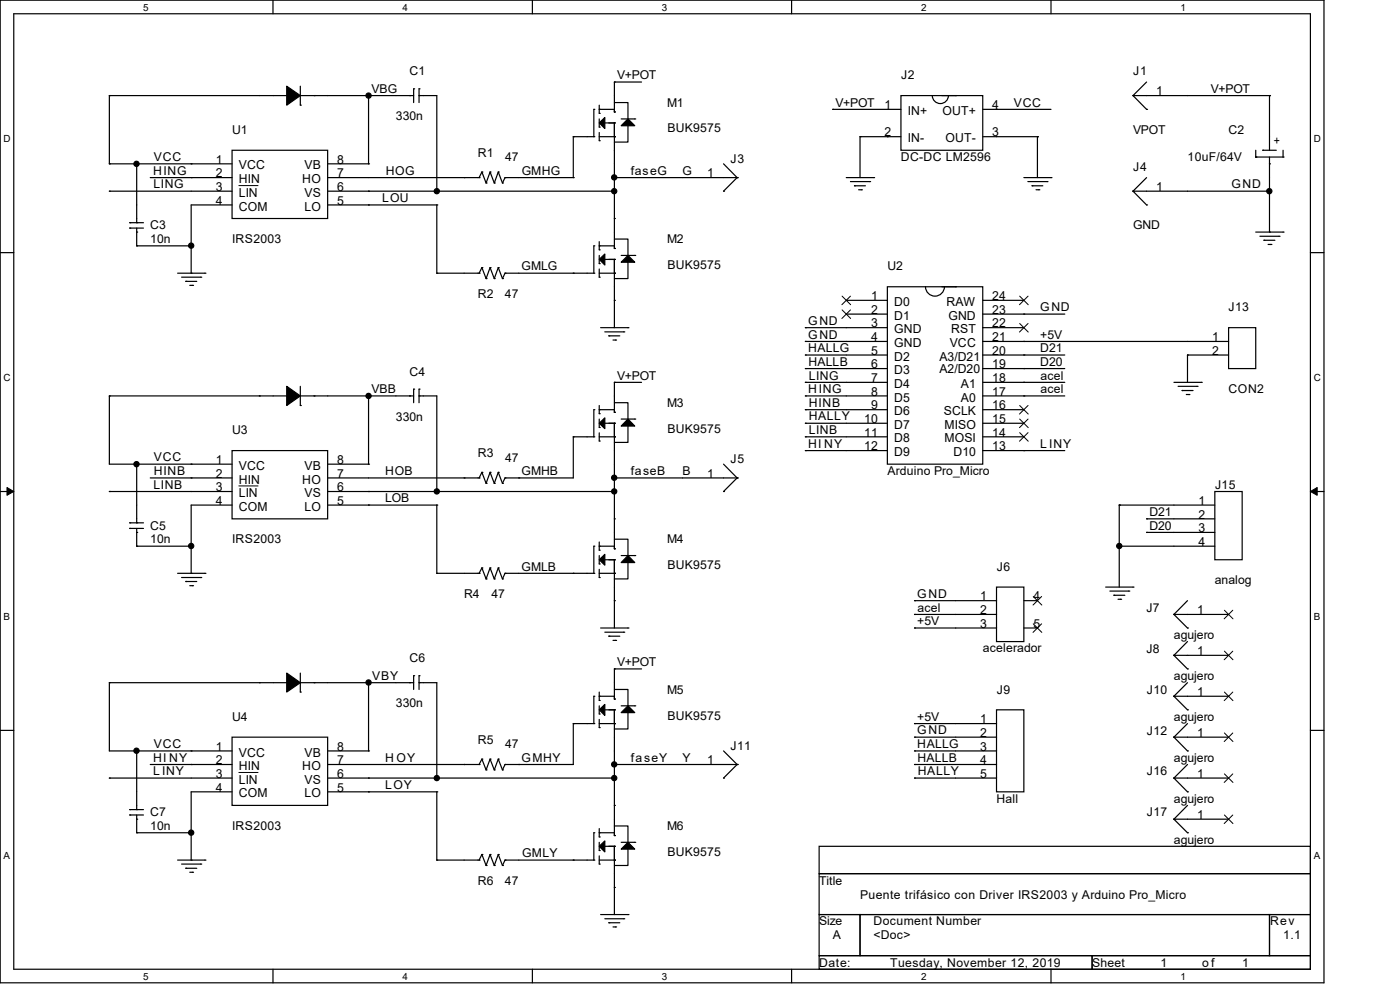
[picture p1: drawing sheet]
<svg xmlns="http://www.w3.org/2000/svg" width="297mm" height="210mm" viewBox="0 0 297 210" stroke-linecap="round" stroke-linejoin="round" font-family="sans-serif">
<path d="M0 0h280.9v208.5h-280.9zM2.9 2.9h275.1v202.7h-275.1z" fill="none" stroke="#000" stroke-width=".25"/>
<g fill="#fff">
<path d="M30.4 .3h1.1v2.4h-1.1z"/>
<path d="M30.4 205.9h1.1v2.3h-1.1z"/>
</g>
<path d="M57.9 0v2.9M57.9 205.6v2.9" fill="none" stroke="#000" stroke-width=".25"/>
<g fill="#fff">
<path d="M85.4 .3h1.1v2.4h-1.1z"/>
<path d="M85.4 205.9h1.1v2.3h-1.1z"/>
</g>
<path d="M112.9 0v2.9M112.9 205.6v2.9" fill="none" stroke="#000" stroke-width=".25"/>
<g fill="#fff">
<path d="M140.4 .3h1.2v2.4h-1.2z"/>
<path d="M140.4 205.9h1.2v2.3h-1.2z"/>
</g>
<path d="M167.9 0v2.9M167.9 205.6v2.9" fill="none" stroke="#000" stroke-width=".25"/>
<g fill="#fff">
<path d="M195.4 .3h1.2v2.4h-1.2z"/>
<path d="M195.4 205.9h1.2v2.3h-1.2z"/>
</g>
<path d="M223 0v2.9M223 205.6v2.9" fill="none" stroke="#000" stroke-width=".25"/>
<g fill="#fff">
<path d="M250.4 .3h1.2v2.4h-1.2z"/>
<path d="M250.4 205.9h1.2v2.3h-1.2z"/>
<path d="M.8 28.2h1.4v2.4h-1.4z"/>
<path d="M278.7 28.2h1.5v2.4h-1.5z"/>
<path d="M.8 78.9h1.4v2.3h-1.4z"/>
<path d="M278.7 78.9h1.5v2.3h-1.5z"/>
</g>
<path d="M0 53.6h2.9M278 53.6h2.9" fill="none" stroke="#000" stroke-width=".25"/>
<g fill="#fff">
<path d="M.8 129.6h1.3v2.3h-1.3z"/>
<path d="M278.7 129.6h1.4v2.3h-1.4z"/>
</g>
<path d="M0 104.3h2.9M278 104.3h2.9" fill="none" stroke="#000" stroke-width=".25"/>
<path d="M1.5 103.4l1.4 .9-1.4 .8zM278 104.3l1.4-.9v1.7z" fill="#000" stroke="#000" stroke-width=".21"/>
<g fill="#fff">
<path d="M.8 180.3h1.3v2.3h-1.3z"/>
<path d="M278.7 180.3h1.4v2.3h-1.4z"/>
</g>
<g fill="none" stroke="#000" stroke-width=".25">
<path d="M63.7 18.3v4M87.8 18.8h.1M87.8 18.8v3M88.9 18.8h.1M88.9 18.8v3M130.3 17.4h.1M130.3 17.4v5.8M130.3 17.4h5.8M243.2 17.4l-2.8 2.9M23.2 20.3h37.6M23.2 34.8h.1M23.2 20.3h.1"/>
<path d="M23.2 20.3v14.5M23.2 34.8h26M29 34.8h.1M29 34.8v12.4M31.9 37.7h17.3M40.6 34.8h.1M40.6 37.7h.1M49.2 31.9h20.3v14.5h-20.3zM60.8 20.3h.1M63.7 22.3h.1M63.7 20.3h24.1M66.6 20.3h.1"/>
<path d="M69.5 34.8h8.7M69.5 37.7h32.1M78.2 20.3h.1M78.2 34.8h.1M78.2 20.3v14.5M86.9 20.3h.1M88.9 20.3h3.8v20.3M88.9 20.3h.1M98.5 37.7h.1M101.6 37.7h.1M102.2 36.5h.1M102.2 36.5l.9 2.3"/>
<path d="M102.2 36.5l-.6 1.2M103.1 38.8h.1M104 36.5h.1M104 36.5l.9 2.3M104 36.5l-.9 2.3M104.9 38.8h.1M105.7 36.5h.1M105.7 36.5l.9 2.3M105.7 36.5l-.8 2.3M106.6 38.8h.1M107.1 37.7h.1M107.1 37.7h14.5"/>
<path d="M107.1 37.7l-.5 1.1M121.6 29h4.4M121.6 37.7h.1M121.6 29h.1M121.6 29v8.7M126 29h.1M126 23.2h.1M126 23.2v5.8M127.1 23.2h3.2M127.1 23.2h.1M127.1 24h.1M127.1 27h.1"/>
<path d="M127.1 29.8h.1M127.1 29h3.2M127.1 22.3v1.7M127.1 25.2v1.8M127.1 28.1v1.7M128.3 26.1h2M130.3 21.8h2.9v3.4M130.3 37.7h26.1M130.3 37.7h.1M130.3 23.7h.1M130.3 26.1h.1M130.3 29h.1"/>
<path d="M130.3 29v23.2M130.3 23.2v.5M130.3 26.1v2.9M131.8 25.2h2.9M133.2 26.7v3.4h-2.9M134.7 25.2h.1M153.5 34.8l2.9 2.9M156.4 37.7h.1M156.4 37.7l-2.9 2.9M176.7 23.2h.1M176.7 23.2h14.4M179.5 37.7h5.8"/>
<path d="M180.4 38.5h4.1M181.3 39.4h.1M181.3 39.4h2.3M182.5 29h.1M182.5 29h8.6M182.5 29v8.7M184.5 38.5h.1M185.3 37.7h.1M188.3 29h.1M191.1 20.3h17.4v11.6h-17.4zM197.8 20.3a1.71 1.71 0 0 0 1.7 1.7 1.71 1.71 0 0 0 1.7-1.7M199.8 20.3h2.9"/>
<path d="M202.7 20.3h.1M208.5 23.2h14.5M208.5 29h11.6M211.4 23.2h.1M217.2 37.7h5.8M218.1 38.5h4M218.9 39.4h2.3M218.9 39.4h.1M220.1 29h.1M220.1 29v8.7M222.1 38.5h.1M223 37.7h.1"/>
<path d="M240.4 20.3h.1M240.4 20.3l2.8 2.9M240.4 20.3h28.9M243.2 23.2h.1M243.2 37.7l-2.8 2.9M266.4 33.3h.1M266.4 31.9v1.4M266.4 33.3h5.8M267.9 31.9h.1M267.9 31.9h2.9M269.3 20.3h.1M269.3 34.8h.1"/>
<path d="M269.3 20.3v11.6M269.3 33.3v15.9M272.2 33.3h.1M272.2 31.9v1.4M23.2 40.6h26M23.2 40.6h.1M27.5 47.2h2.9M27.5 48.4h2.9M27.5 47.2h.1M27.5 48.4h.1M29 52.2h.1M29 49.2h.1"/>
<path d="M29 47.2h.1M29 48.4v3.8M29 52.2h11.6M37.7 58h5.8M38.5 58.8h4.1M39.4 59.7h2.3M39.4 59.7h.1M40.6 52.2h.1M40.6 58h.1M42.6 58.8h.1M43.5 58h.1M49.2 43.5h-8.6v14.5"/>
<path d="M69.5 40.6h60.8M69.5 43.5h23.2M78.2 40.6h.1M78.2 43.5h.1M92.7 58h.1M92.7 43.5h.1M92.7 40.6h.1M92.7 43.5v14.5M92.7 58h8.9M101.6 58h.1M102.2 56.8h.1M102.2 56.8l.9 2.3"/>
<path d="M102.2 56.8l-.6 1.2M103.1 59.1h.1M104 56.8h.1M104 56.8l.9 2.3M104 56.8l-.9 2.3M104.9 59.1h.1M105.7 56.8h.1M105.7 56.8l.9 2.3M105.7 56.8l-.8 2.3M106.6 59.1h.1M107.1 58h.1M107.1 58h18.9"/>
<path d="M107.1 58l-.5 1.1M121.6 58h.1M126 58h.1M126 52.2h.1M126 52.2v5.8M127.1 52.2h3.2M127.1 52.2h.1M127.1 53h.1M127.1 55.9h.1M127.1 58.8h.1M127.1 58h3.2M127.1 51.3v1.7"/>
<path d="M127.1 54.2v1.7M127.1 57.1v1.7M128.3 55h2M130.3 50.7h2.9v3.5M130.3 46.4h.1M130.3 40.6h.1M130.3 52.7h.1M130.3 55h.1M130.3 58h.1M130.3 58v11.5M130.3 52.2v.5M130.3 55v3"/>
<path d="M131.8 54.2h2.9M133.2 55.6v3.5h-2.9M134.7 54.2h.1M153.5 40.6h.1M182.2 40.3h.6M182.8 40.3h.1M219.8 40.3h.6M220.4 40.3h.1M240.4 40.6h.1M240.4 40.6l2.8 2.9M240.4 40.6h28.9M243.2 43.5h.1"/>
<path d="M266.4 49.2h5.8M267.3 50.1h4.1M268.1 51h2.4M268.1 51h.1M269 51.9h.6M269.3 40.6h.1M269.3 49.2h.1M269.6 51.9h.1M271.4 50.1h.1M272.2 49.2h.1M40.3 60.5h.6M40.9 60.5h.1"/>
<path d="M127.4 69.5h5.8M128.3 70.4h4M129.2 71.2h.1M129.2 71.2h2.3M130 72.1h.6M130.3 63.7h.1M130.6 72.1h.1M132.3 70.4h.1M133.2 69.5h.1M170.9 75.3h17.4M170.9 78.2h17.4M170.9 72.4h17.4"/>
<path d="M170.9 69.5h17.4M170.9 75.3h.1M170.9 78.2h.1M170.9 72.4h.1M170.9 69.5h.1M179.5 66.6h8.8M179.5 63.7h8.8M188.3 60.8h20.2v37.7h-20.2zM196.3 60.8a2.01 2.01 0 0 0 2.1 2 2.01 2.01 0 0 0 2-2M199.8 60.8h2.9M202.7 60.8h.1M208.5 75.3h17.4"/>
<path d="M208.5 78.2h17.4M208.5 72.4h52.1M208.5 66.6h17.4M208.5 69.5h8.7M208.5 63.7h8.7M217.2 78.2h.1M217.2 75.3h.1M217.2 72.4h.1M217.2 66.6h.1M251.9 75.3h8.7M251.9 75.3h.1M251.9 75.3v5.8"/>
<path d="M260.6 69.5h5.8v8.7h-5.8zM23.2 84h.1M23.2 84v14.5h26M23.2 84h37.6M29 98.5h.1M29 98.5v12.4M40.6 98.5h.1M49.2 95.6h20.3v14.5h-20.3zM55 84h.1M60.8 84h.1M63.7 86h.1M63.7 84h24.1"/>
<path d="M63.7 82v4M66.6 84h.1M69.5 98.5h8.7M78.2 84h.1M78.2 98.5h.1M78.2 84v14.5M86.9 84h.1M87.8 82.5h.1M87.8 82.6v2.8M88.9 84h3.8v20.3M88.9 82.5h.1M88.9 84h.1"/>
<path d="M88.9 82.6v2.8M121.6 92.7h4.4M121.6 92.7h.1M121.6 92.7v8.7h-14.5M126 92.7h.1M126 86.9h.1M126 86.9v5.8M127.1 86.9h3.2M127.1 86.9h.1M127.1 87.8h.1M127.1 90.7h.1M127.1 93.6h.1"/>
<path d="M127.1 92.7h3.2M127.1 86v1.8M127.1 88.9v1.8M127.1 91.8v1.8M128.3 89.8h2M130.3 85.4h2.9v3.5M130.3 81.1h.1M130.3 87.5h.1M130.3 89.8h.1M130.3 92.7h.1M130.3 81.1v5.8M130.3 92.7v23.2"/>
<path d="M130.3 86.9v.6M130.3 89.8v2.9M130.3 81.1h5.8M131.8 88.9h2.9M133.2 90.4v3.5h-2.9M134.7 88.9h.1M153.5 98.5l2.9 2.9M170.9 81.1h17.4M170.9 84h17.4M170.9 86.9h17.4M170.9 89.8h17.4M170.9 92.7h17.4"/>
<path d="M170.9 95.6h17.4M170.9 81.1h.1M170.9 84h.1M170.9 86.9h.1M170.9 89.8h.1M170.9 92.7h.1M170.9 95.6h.1M208.5 81.1h17.4M208.5 84h17.4M208.5 86.9h8.7M208.5 89.8h8.7M208.5 92.7h8.7"/>
<path d="M208.5 95.6h17.4M217.2 95.6h.1M217.2 84h.1M217.2 81.1h.1M249 81.1h5.8M249.9 82h4.1M250.8 82.8h2.3M250.8 82.8h.1M251.7 83.7h.5M252.2 83.7h.1M254 82h.1M254.8 81.1h.1"/>
<path d="M23.2 104.3h26M23.2 104.3h.1M27.5 110.9h2.9M27.5 112.1h2.9M27.5 110.9h.1M27.5 112.1h.1M29 115.9h.1M29 112.9h.1M29 110.9h.1M29 112.1v3.8M29 115.9h11.6M31.9 101.4h17.3"/>
<path d="M40.6 101.4h.1M40.6 115.9h.1M49.2 107.1h-8.6v14.5M69.5 101.4h32.1M69.5 104.3h60.8M69.5 107.1h23.2M78.2 104.3h.1M78.2 107.1h.1M92.7 107.1h.1M92.7 104.3h.1M92.7 107.1v14.5M98.5 101.4h.1"/>
<path d="M101.6 101.4h.1M102.2 100.2h.1M102.2 100.2l.9 2.3M102.2 100.2l-.6 1.2M103.1 102.5h.1M104 100.2h.1M104 100.2l.9 2.3M104 100.2l-.9 2.3M104.9 102.5h.1M105.7 100.2h.1M105.7 100.2l.9 2.3M105.7 100.2l-.8 2.3"/>
<path d="M106.6 102.5h.1M107.1 101.4h.1M107.1 101.4l-.5 1.1M110.1 101.4h.1M126 115.9h.1M126 115.9v5.7M127.1 115.9h3.2M127.1 115.9h.1M127.1 116.7h.1M127.1 119.6h.1M127.1 115v1.7M127.1 117.9v1.7"/>
<path d="M128.3 118.7h2M130.3 114.4h2.9v3.5M130.3 101.4h26.1M130.3 101.4h.1M130.3 104.3h.1M130.3 110.1h.1M130.3 116.4h.1M130.3 118.7h.1M130.3 115.9v.5M130.3 118.7v2.9M131.8 117.9h2.9M133.2 119.3v3.5h-2.9"/>
<path d="M134.7 117.9h.1M153.5 104.3h.1M156.4 101.4h.1M156.4 101.4l-2.9 2.9M237.4 115.9h.1M237.4 107.1h.1M237.4 107.1v17.4M237.4 115.9h20.3M237.4 107.1h20.3M243.2 110.1h.1M243.2 112.9h.1M243.2 110.1h14.5"/>
<path d="M243.2 112.9h14.5M257.7 104.3h5.8v14.4h-5.8zM37.7 121.6h5.8M38.5 122.5h4.1M39.4 123.4h2.3M39.4 123.4h.1M40.3 124.2h.6M40.6 121.6h.1M40.9 124.2h.1M42.6 122.5h.1M43.5 121.6h.1M92.7 121.6h.1"/>
<path d="M92.7 121.6h8.9M101.6 121.6h.1M102.2 120.5h.1M102.2 120.5l.9 2.3M102.2 120.5l-.6 1.1M103.1 122.8h.1M104 120.5h.1M104 120.5l.9 2.3M104 120.5l-.9 2.3M104.9 122.8h.1M105.7 120.5h.1M105.7 120.5l.9 2.3"/>
<path d="M105.7 120.5l-.8 2.3M106.6 122.8h.1M107.1 121.6h.1M107.1 121.6h18.9M107.1 121.6l-.5 1.2M121.6 121.6h.1M126 121.6h.1M127.1 122.5h.1M127.1 121.6h3.2M127.1 120.8v1.7M127.4 133.2h5.8M128.3 134.1h4"/>
<path d="M129.2 135h.1M129.2 135h2.3M130 135.8h.6M130.3 127.4h.1M130.3 121.6h.1M130.3 121.6v11.6M130.6 135.8h.1M132.3 134.1h.1M133.2 133.2h.1M194 127.4h17.4M194 130.3h17.4M194 133.2h17.4"/>
<path d="M194 127.4h.1M194 130.3h.1M194 133.2h.1M211.4 124.5h5.8v11.6h-5.8zM217.2 127.4h2.9M217.2 133.2h2.9M234.6 124.5h5.8M235.5 125.4h4M236.3 126.3h.1M236.3 126.3h2.3M237.2 127.1h.5M237.7 127.1h.1"/>
<path d="M239.5 125.4h.1M240.4 124.5h.1M249 130.3h11.6M249 139h11.6M249 130.3h.1M249 139h.1M249 130.3l2.9 2.9M249 139l2.9 2.9M251.9 133.2h.1M251.9 127.4l-2.9 2.9M251.9 136.1l-2.9 2.9M0 154.9h2.9"/>
<path d="M23.2 144.8h.1M23.2 144.8v14.5h26M23.2 144.8h37.6M29 159.3h.1M29 159.3v12.4M40.6 159.3h.1M49.2 156.4h20.3v14.5h-20.3zM55 144.8h.1M60.8 144.8h.1M63.7 146.8h.1M63.7 144.8h24.1M63.7 142.8v4"/>
<path d="M66.6 144.8h.1M69.5 159.3h8.7M78.2 144.8h.1M78.2 159.3h.1M78.2 144.8v14.5M86.9 144.8h.1M87.8 143.3h.1M87.8 143.3v3M88.9 144.8h3.8v20.3M88.9 143.3h.1M88.9 144.8h.1M88.9 143.3v3"/>
<path d="M121.6 153.5h4.4M121.6 153.5h.1M121.6 153.5v8.7h-14.5M126 153.5h.1M126 147.7h.1M126 147.7v5.8M127.1 147.7h3.2M127.1 147.7h.1M127.1 148.6h.1M127.1 151.5h.1M127.1 154.3h.1M127.1 153.5h3.2"/>
<path d="M127.1 146.8v1.8M127.1 149.7v1.8M127.1 152.6v1.7M128.3 150.6h2M130.3 146.3h2.9v3.4M130.3 141.9h.1M130.3 148.3h.1M130.3 150.6h.1M130.3 153.5h.1M130.3 141.9v5.8M130.3 153.5v23.2M130.3 147.7v.6"/>
<path d="M130.3 150.6v2.9M130.3 141.9h5.8M131.8 149.7h2.9M133.2 151.2v3.4h-2.9M134.7 149.7h.1M153.5 159.3l2.9 2.9M194 159.3h17.4M194 153.5h17.4M194 156.4h17.4M194 153.5h.1M194 156.4h.1M194 159.3h.1"/>
<path d="M211.4 150.6h5.8v17.4h-5.8zM249 156.4h11.6M249 147.7h11.6M249 147.7h.1M249 156.4h.1M249 147.7l2.9 2.9M249 156.4l2.9 2.9M251.9 150.6h.1M251.9 141.9h.1M251.9 159.3h.1M251.9 144.8l-2.9 2.9M251.9 153.5l-2.9 2.9"/>
<path d="M278 154.9h2.9M23.2 165.1h26M23.2 165.1h.1M27.5 171.7h2.9M27.5 172.9h2.9M27.5 171.7h.1M27.5 172.9h.1M29 176.7h.1M29 173.8h.1M29 171.7h.1M29 172.9v3.8M29 176.7h11.6"/>
<path d="M31.9 162.2h17.3M40.6 162.2h.1M40.6 176.7h.1M49.2 168h-8.6v14.5M69.5 162.2h32.1M69.5 165.1h60.8M69.5 168h23.2M78.2 165.1h.1M78.2 168h.1M92.7 165.1h.1M92.7 168h.1M92.7 168v14.5"/>
<path d="M98.5 162.2h.1M101.6 162.2h.1M102.2 161h.1M102.2 161l.9 2.3M102.2 161l-.6 1.2M103.1 163.3h.1M104 161h.1M104 161l.9 2.3M104 161l-.9 2.3M104.9 163.3h.1M105.7 161h.1M105.7 161l.9 2.3"/>
<path d="M105.7 161l-.8 2.3M106.6 163.3h.1M107.1 162.2h.1M107.1 162.2l-.5 1.1M110.1 162.2h.1M126 176.7h.1M126 176.7v5.8M127.1 176.7h3.2M127.1 176.7h.1M127.1 177.5h.1M127.1 175.8v1.7M127.1 178.7v1.7"/>
<path d="M128.3 179.5h2M130.3 175.2h2.9v3.5M130.3 162.2h26.1M130.3 162.2h.1M130.3 165.1h.1M130.3 170.9h.1M130.3 177.2h.1M130.3 179.5h.1M130.3 176.7v.5M130.3 179.5v3M131.8 178.7h2.9M134.7 178.7h.1"/>
<path d="M153.5 165.1h.1M156.4 162.2h.1M156.4 162.2l-2.9 2.9M173.8 179.5h104.2v5.8h-104.2zM194 162.2h17.4M194 165.1h17.4M194 162.2h.1M194 165.1h.1M249 165.1h11.6M249 173.8h11.6M249 165.1h.1M249 173.8h.1"/>
<path d="M249 165.1l2.9 2.9M249 173.8l2.9 2.9M251.9 168h.1M251.9 176.7h.1M251.9 162.2l-2.9 2.9M251.9 170.9l-2.9 2.9M37.7 182.5h5.8M38.5 183.3h4.1M39.4 184.2h2.3M39.4 184.2h.1M40.3 185h.6M40.6 182.5h.1"/>
<path d="M40.9 185h.1M42.6 183.3h.1M43.5 182.5h.1M92.7 182.5h.1M92.7 182.5h8.9M101.6 182.5h.1M102.2 181.3h.1M102.2 181.3l.9 2.3M102.2 181.3l-.6 1.2M103.1 183.6h.1M104 181.3h.1M104 181.3l.9 2.3"/>
<path d="M104 181.3l-.9 2.3M104.9 183.6h.1M105.7 181.3h.1M105.7 181.3l.9 2.3M105.7 181.3l-.8 2.3M106.6 183.6h.1M107.1 182.5h.1M107.1 182.5h18.9M107.1 182.5l-.5 1.1M121.6 182.5h.1M126 182.5h.1M127.1 180.4h.1"/>
<path d="M127.1 183.3h.1M127.1 182.5h3.2M127.1 181.6v1.7M127.4 194h5.8M128.3 194.9h4M129.2 195.7h.1M129.2 195.7h2.3M130 196.6h.6M130.3 188.3h.1M130.3 182.5h.1M130.3 182.5v11.5M130.6 196.6h.1"/>
<path d="M132.3 194.9h.1M133.2 194h.1M133.2 180.1v3.5h-2.9M173.8 194h8.7v8.7h-8.7zM173.8 185.3h104.2v8.7h-104.2zM182.5 194h86.8v8.7h-86.8zM269.3 194h8.7v8.7h-8.7zM173.8 202.7h57.9v2.9h-57.9zM231.7 202.7h46.3v2.9h-46.3z"/>
</g>
<g fill="none" stroke="#000" stroke-width=".21">
<path d="M50.7 39.4h4M178.6 62.8l1.9 1.8M178.6 65.7l1.9 1.9M180.4 62.8l-1.8 1.8M180.4 65.7l-1.8 1.9M216.3 62.8l1.8 1.8M216.3 68.6l1.8 1.8M218.1 62.8l-1.8 1.8M218.1 68.6l-1.8 1.8M216.3 86l1.8 1.8M216.3 88.9l1.8 1.8M216.3 91.8l1.8 1.8"/>
<path d="M218.1 86l-1.8 1.8M218.1 88.9l-1.8 1.8M218.1 91.8l-1.8 1.8M50.7 103.1h4M219.2 126.5l1.8 1.9M219.2 132.3l1.8 1.9M221 126.5l-1.8 1.9M221 132.3l-1.8 1.9M259.8 129.5l1.8 1.8M259.8 138.1l1.8 1.9M261.5 129.5l-1.8 1.8M261.5 138.1l-1.8 1.9"/>
<path d="M259.8 146.8l1.8 1.8M259.8 155.5l1.8 1.8M261.5 146.8l-1.8 1.8M261.5 155.5l-1.8 1.8M50.7 163.9h4M259.8 164.2l1.8 1.8M259.8 172.9l1.8 1.8M261.5 164.2l-1.8 1.8M261.5 172.9l-1.8 1.8"/>
</g>
<g fill="#000" stroke="#000" stroke-width=".25">
<path d="M127.1 26.1l1.2-1.2v2.4zM133.2 25.2l1.5 1.5h-2.9zM127.1 55l1.2-1.1v2.3zM133.2 54.2l1.5 1.4h-2.9zM127.1 89.8l1.2-1.2v2.3zM133.2 88.9l1.5 1.5h-2.9zM127.1 118.7l1.2-1.1v2.3zM133.2 117.9l1.5 1.4h-2.9zM127.1 150.6l1.2-1.2v2.4zM133.2 149.7l1.5 1.5h-2.9zM127.1 179.5l1.2-1.1v2.3zM133.2 178.7l1.5 1.4h-2.9z"/>
<path d="M60.8 18.3l2.9 2-2.9 2z" fill-rule="evenodd"/>
<path d="M60.8 82l2.9 2-2.9 2z" fill-rule="evenodd"/>
<path d="M60.8 142.8l2.9 2-2.9 2z" fill-rule="evenodd"/>
<circle cx="29" cy="34.8" r=".55"/>
<circle cx="78.2" cy="20.3" r=".55"/>
<circle cx="130.3" cy="37.6" r=".55"/>
<circle cx="40.6" cy="52.1" r=".55"/>
<circle cx="92.7" cy="40.6" r=".55"/>
<circle cx="130.3" cy="40.6" r=".55"/>
<circle cx="269.3" cy="40.6" r=".55"/>
<circle cx="29" cy="98.5" r=".55"/>
<circle cx="78.2" cy="84" r=".55"/>
<circle cx="40.6" cy="115.8" r=".55"/>
<circle cx="92.7" cy="104.2" r=".55"/>
<circle cx="130.3" cy="104.2" r=".55"/>
<circle cx="130.3" cy="101.3" r=".55"/>
<circle cx="237.4" cy="115.8" r=".55"/>
<circle cx="29" cy="159.3" r=".55"/>
<circle cx="78.2" cy="144.8" r=".55"/>
<circle cx="40.6" cy="176.6" r=".55"/>
<circle cx="92.7" cy="165.1" r=".55"/>
<circle cx="130.3" cy="162.2" r=".55"/>
<circle cx="130.3" cy="165.1" r=".55"/>
</g>
<g font-size="2.6">
<text x="86.9" y="16">C1</text>
<text x="130.9" y="16.8">V+POT</text>
<text x="191.2" y="16.8">J2</text>
<text x="240.4" y="16">J1</text>
<text x="78.8" y="19.7">VBG</text>
<text x="141.6" y="22.6">M1</text>
<text x="177.2" y="22.6">V+POT</text>
<text x="187.7" y="23.2">1</text>
<text x="210.5" y="23.2">4</text>
<text x="215.1" y="22.6">VCC</text>
<text x="245.3" y="20.2">1</text>
<text x="256.9" y="19.7">V+POT</text>
<text x="49.2" y="28.4">U1</text>
<text x="84" y="25.5">330n</text>
<text x="141.6" y="28.1">BUK9575</text>
<text x="187.7" y="29">2</text>
<text x="192.6" y="24.4">IN+</text>
<text x="200" y="24.4">OUT+</text>
<text x="210.5" y="29">3</text>
<text x="240.4" y="28.4">VPOT</text>
<text x="260.6" y="28.4">C2</text>
<text x="32.6" y="34.2">VCC</text>
<text x="45.8" y="34.7">1</text>
<text x="50.7" y="35.9">VCC</text>
<text x="64.6" y="35.9">VB</text>
<text x="71.5" y="34.7">8</text>
<text x="101.4" y="33.3">R1</text>
<text x="107.1" y="34.2">47</text>
<text x="155" y="34.5">J3</text>
<text x="191.1" y="34.2">DC-DC LM2596</text>
<text x="192.6" y="30.2">IN-</text>
<text x="200.6" y="30.2">OUT-</text>
<text x="251.9" y="34.2">10uF/64V</text>
<text x="32.5" y="37.1">HING</text>
<text x="32.6" y="40">LING</text>
<text x="45.8" y="40.5">3</text>
<text x="45.8" y="37.6">2</text>
<text x="50.7" y="41.7">LIN</text>
<text x="50.7" y="38.9">HIN</text>
<text x="64.1" y="38.9">HO</text>
<text x="64.6" y="41.7">VS</text>
<text x="71.5" y="37.6">7</text>
<text x="71.5" y="40.5">6</text>
<text x="81.8" y="37.1">HOG</text>
<text x="110.7" y="37.1">GMHG</text>
<text x="133.8" y="37.1">faseG</text>
<text x="144.8" y="37.1">G</text>
<text x="150" y="37.6">1</text>
<text x="240.4" y="36.2">J4</text>
<text x="245.3" y="40.5">1</text>
<text x="261.2" y="40">GND</text>
<text x="45.8" y="43.4">4</text>
<text x="50.7" y="44.7">COM</text>
<text x="64.6" y="44.7">LO</text>
<text x="71.5" y="43.4">5</text>
<text x="81.1" y="42.9">LOU</text>
<text x="31.9" y="48.7">C3</text>
<text x="31.9" y="51.6">10n</text>
<text x="49.2" y="51.5">IRS2003</text>
<text x="141.6" y="51.6">M2</text>
<text x="240.4" y="48.7">GND</text>
<text x="110.7" y="57.4">GMLG</text>
<text x="141.6" y="57.1">BUK9575</text>
<text x="188.3" y="57.4">U2</text>
<text x="101.4" y="63.2">R2</text>
<text x="107.1" y="63.2">47</text>
<text x="184.8" y="63.7">1</text>
<text x="189.7" y="64.9">D0</text>
<text x="200.8" y="64.9">RAW</text>
<text x="210.5" y="63.7">24</text>
<text x="171.4" y="71.8">GND</text>
<text x="171.4" y="68.9">GND</text>
<text x="184.8" y="66.6">2</text>
<text x="184.8" y="69.5">3</text>
<text x="189.7" y="67.8">D1</text>
<text x="189.7" y="70.7">GND</text>
<text x="201.2" y="67.8">GND</text>
<text x="201.8" y="70.7">RST</text>
<text x="210.5" y="66.6">23</text>
<text x="210.5" y="69.5">22</text>
<text x="220.7" y="71.8">+5V</text>
<text x="220.7" y="66">GND</text>
<text x="260.6" y="66">J13</text>
<text x="171.4" y="74.7">HALLG</text>
<text x="171.5" y="77.6">HALLB</text>
<text x="184.8" y="72.4">4</text>
<text x="184.8" y="75.3">5</text>
<text x="189.7" y="73.6">GND</text>
<text x="189.7" y="76.5">D2</text>
<text x="199.3" y="76.5">A3/D21</text>
<text x="201.5" y="73.6">VCC</text>
<text x="210.5" y="72.4">21</text>
<text x="210.5" y="75.3">20</text>
<text x="220.7" y="77.6">D20</text>
<text x="220.7" y="74.7">D21</text>
<text x="257.2" y="72.4">1</text>
<text x="257.2" y="75.3">2</text>
<text x="78.8" y="83.4">VBB</text>
<text x="86.9" y="79.7">C4</text>
<text x="130.9" y="80.5">V+POT</text>
<text x="171.4" y="83.4">HING</text>
<text x="171.6" y="80.5">LING</text>
<text x="184.8" y="78.1">6</text>
<text x="184.8" y="81.1">7</text>
<text x="184.8" y="83.9">8</text>
<text x="189.7" y="79.4">D3</text>
<text x="189.7" y="82.3">D4</text>
<text x="199.3" y="79.2">A2/D20</text>
<text x="203.9" y="82.3">A1</text>
<text x="210.5" y="81.1">18</text>
<text x="210.5" y="83.9">17</text>
<text x="210.5" y="78.1">19</text>
<text x="220.7" y="83.4">acel</text>
<text x="220.7" y="80.5">acel</text>
<text x="260.6" y="83.4">CON2</text>
<text x="84" y="89.2">330n</text>
<text x="141.6" y="86.3">M3</text>
<text x="171.6" y="89.2">HALLY</text>
<text x="171.6" y="86.3">HINB</text>
<text x="183.3" y="89.7">10</text>
<text x="184.8" y="86.9">9</text>
<text x="189.7" y="85.2">D5</text>
<text x="189.7" y="88.1">D6</text>
<text x="200.2" y="88.1">SCLK</text>
<text x="203.9" y="85.2">A0</text>
<text x="210.5" y="86.9">16</text>
<text x="210.5" y="89.7">15</text>
<text x="49.2" y="92.1">U3</text>
<text x="141.6" y="91.8">BUK9575</text>
<text x="171.4" y="95">HI NY</text>
<text x="171.6" y="92.1">LINB</text>
<text x="183.3" y="92.6">11</text>
<text x="183.3" y="95.5">12</text>
<text x="189.7" y="91">D7</text>
<text x="189.7" y="93.9">D8</text>
<text x="200.4" y="91">MISO</text>
<text x="200.4" y="93.9">MOSI</text>
<text x="210.5" y="92.6">14</text>
<text x="210.5" y="95.5">13</text>
<text x="220.7" y="95">L INY</text>
<text x="32.6" y="100.8">HINB</text>
<text x="32.6" y="97.9">VCC</text>
<text x="45.8" y="98.4">1</text>
<text x="45.8" y="101.3">2</text>
<text x="50.7" y="99.7">VCC</text>
<text x="64.6" y="99.7">VB</text>
<text x="71.5" y="101.3">7</text>
<text x="71.5" y="98.4">8</text>
<text x="81.7" y="100.8">HOB</text>
<text x="101.4" y="97">R3</text>
<text x="107.1" y="97.9">47</text>
<text x="110.7" y="100.8">GMHB</text>
<text x="133.8" y="100.8">faseB</text>
<text x="144.8" y="100.8">B</text>
<text x="150" y="101.3">1</text>
<text x="155" y="98.2">J5</text>
<text x="188.3" y="100.7">Arduino Pro_Micro</text>
<text x="189.7" y="96.8">D9</text>
<text x="202.3" y="96.8">D10</text>
<text x="32.6" y="103.7">LINB</text>
<text x="45.8" y="104.2">3</text>
<text x="45.8" y="107.1">4</text>
<text x="50.7" y="105.5">LIN</text>
<text x="50.7" y="102.6">HIN</text>
<text x="64.1" y="102.6">HO</text>
<text x="64.6" y="105.5">VS</text>
<text x="71.5" y="107.1">5</text>
<text x="71.5" y="104.2">6</text>
<text x="81.7" y="106.6">LOB</text>
<text x="254.3" y="107.1">1</text>
<text x="257.8" y="103.7">J15</text>
<text x="31.9" y="112.4">C5</text>
<text x="50.7" y="108.3">COM</text>
<text x="64.6" y="108.3">LO</text>
<text x="243.8" y="109.5">D21</text>
<text x="243.8" y="112.4">D20</text>
<text x="254.3" y="110">2</text>
<text x="254.3" y="112.9">3</text>
<text x="31.9" y="115.3">10n</text>
<text x="49.2" y="115.2">IRS2003</text>
<text x="141.6" y="115.3">M4</text>
<text x="254.3" y="115.8">4</text>
<text x="110.7" y="121">GMLB</text>
<text x="141.6" y="120.8">BUK9575</text>
<text x="211.5" y="121.1">J6</text>
<text x="257.7" y="123.9">analog</text>
<text x="98.5" y="126.9">R4</text>
<text x="104.3" y="126.9">47</text>
<text x="194.6" y="126.8">GND</text>
<text x="194.6" y="129.8">acel</text>
<text x="207.9" y="127.4">1</text>
<text x="207.9" y="130.3">2</text>
<text x="219.2" y="127.4">4</text>
<text x="243.2" y="129.8">J7</text>
<text x="254" y="130.3">1</text>
<text x="194.6" y="132.6">+5V</text>
<text x="207.9" y="133.2">3</text>
<text x="219.2" y="133.2">5</text>
<text x="249" y="135.5">agujero</text>
<text x="86.9" y="140.5">C6</text>
<text x="130.9" y="141.3">V+POT</text>
<text x="208.5" y="138.4">acelerador</text>
<text x="243.2" y="138.4">J8</text>
<text x="254" y="139">1</text>
<text x="79" y="144.2">VBY</text>
<text x="141.6" y="147.1">M5</text>
<text x="211.5" y="147.1">J9</text>
<text x="243.3" y="147.1">J10</text>
<text x="249" y="144.2">agujero</text>
<text x="254" y="147.7">1</text>
<text x="49.2" y="152.9">U4</text>
<text x="84" y="150">330n</text>
<text x="141.6" y="152.6">BUK9575</text>
<text x="194.6" y="152.9">+5V</text>
<text x="194.6" y="155.8">GND</text>
<text x="207.9" y="153.5">1</text>
<text x="243.3" y="155.8">J12</text>
<text x="249" y="152.9">agujero</text>
<text x="32.5" y="161.6">HI NY</text>
<text x="32.6" y="158.7">VCC</text>
<text x="45.8" y="159.3">1</text>
<text x="50.7" y="160.5">VCC</text>
<text x="64.6" y="160.5">VB</text>
<text x="71.5" y="159.3">8</text>
<text x="81.7" y="161.6">H OY</text>
<text x="101.4" y="157.9">R5</text>
<text x="107.1" y="158.7">47</text>
<text x="110.7" y="161.6">GMHY</text>
<text x="133.8" y="161.6">fa seY</text>
<text x="144.8" y="161.6">Y</text>
<text x="155" y="159">J11</text>
<text x="194.6" y="158.7">HALLG</text>
<text x="194.6" y="161.6">HALLB</text>
<text x="207.9" y="156.3">2</text>
<text x="207.9" y="159.3">3</text>
<text x="249" y="161.6">agujero</text>
<text x="254" y="156.3">1</text>
<text x="32.5" y="164.5">L INY</text>
<text x="45.8" y="165">3</text>
<text x="45.8" y="162.1">2</text>
<text x="45.8" y="167.9">4</text>
<text x="50.7" y="166.2">LIN</text>
<text x="50.7" y="163.4">HIN</text>
<text x="64.1" y="163.4">HO</text>
<text x="64.6" y="166.2">VS</text>
<text x="71.5" y="162.1">7</text>
<text x="71.5" y="167.9">5</text>
<text x="71.5" y="165">6</text>
<text x="81.7" y="167.4">LOY</text>
<text x="150" y="162.1">1</text>
<text x="194.7" y="164.5">HALLY</text>
<text x="207.9" y="162.1">4</text>
<text x="207.9" y="165">5</text>
<text x="243.3" y="164.5">J16</text>
<text x="254" y="165">1</text>
<text x="31.9" y="173.2">C7</text>
<text x="50.7" y="169.2">COM</text>
<text x="64.6" y="169.2">LO</text>
<text x="211.4" y="170.3">Hall</text>
<text x="243.3" y="173.2">J17</text>
<text x="249" y="170.3">agujero</text>
<text x="254" y="173.7">1</text>
<text x="31.9" y="176.1">10n</text>
<text x="49.2" y="176.1">IRS2003</text>
<text x="141.6" y="176.1">M6</text>
<text x="249" y="179">agujero</text>
<text x="110.7" y="181.9">GMLY</text>
<text x="141.6" y="181.6">BUK9575</text>
<text x="101.4" y="187.7">R6</text>
<text x="107.1" y="187.7">47</text>
<text x="173.8" y="187.7">Title</text>
<text x="182.5" y="190.6">Puente trifásico con Driver IRS2003 y Arduino Pro_Micro</text>
<text x="173.8" y="196.3">Size</text>
<text x="185.3" y="196.3">Document Number</text>
<text x="269.5" y="196.3">Rev</text>
<text x="176.7" y="199.3">A</text>
<text x="185.3" y="199.3">&lt;Doc&gt;</text>
<text x="272.2" y="199.3">1.1</text>
<text x="173.8" y="205">Date:</text>
<text x="188.8" y="205.1">Tuesday, November 12, 2019</text>
<text x="231.7" y="205">Sheet</text>
<text x="246.2" y="205.1">1</text>
<text x="255.1" y="205.1">of</text>
<text x="263.5" y="205.1">1</text>
</g>
<text font-size="2.3" x="270.1" y="29" transform="rotate(90 270.1 29)">+</text>
<g font-size="2.1">
<text x="30.4" y="2.2">5</text>
<text x="85.4" y="2.2">4</text>
<text x="140.4" y="2.2">3</text>
<text x="195.4" y="2.2">2</text>
<text x="250.4" y="2.2">1</text>
<text x=".8" y="30.1">D</text>
<text x="278.7" y="30.1">D</text>
<text x=".8" y="80.8">C</text>
<text x="278.7" y="80.8">C</text>
<text x=".8" y="131.5">B</text>
<text x="278.7" y="131.5">B</text>
<text x=".8" y="182.2">A</text>
<text x="278.7" y="182.2">A</text>
<text x="30.4" y="207.8">5</text>
<text x="85.4" y="207.8">4</text>
<text x="140.4" y="207.8">3</text>
<text x="195.4" y="207.8">2</text>
<text x="250.4" y="207.8">1</text>
</g>
</svg>
